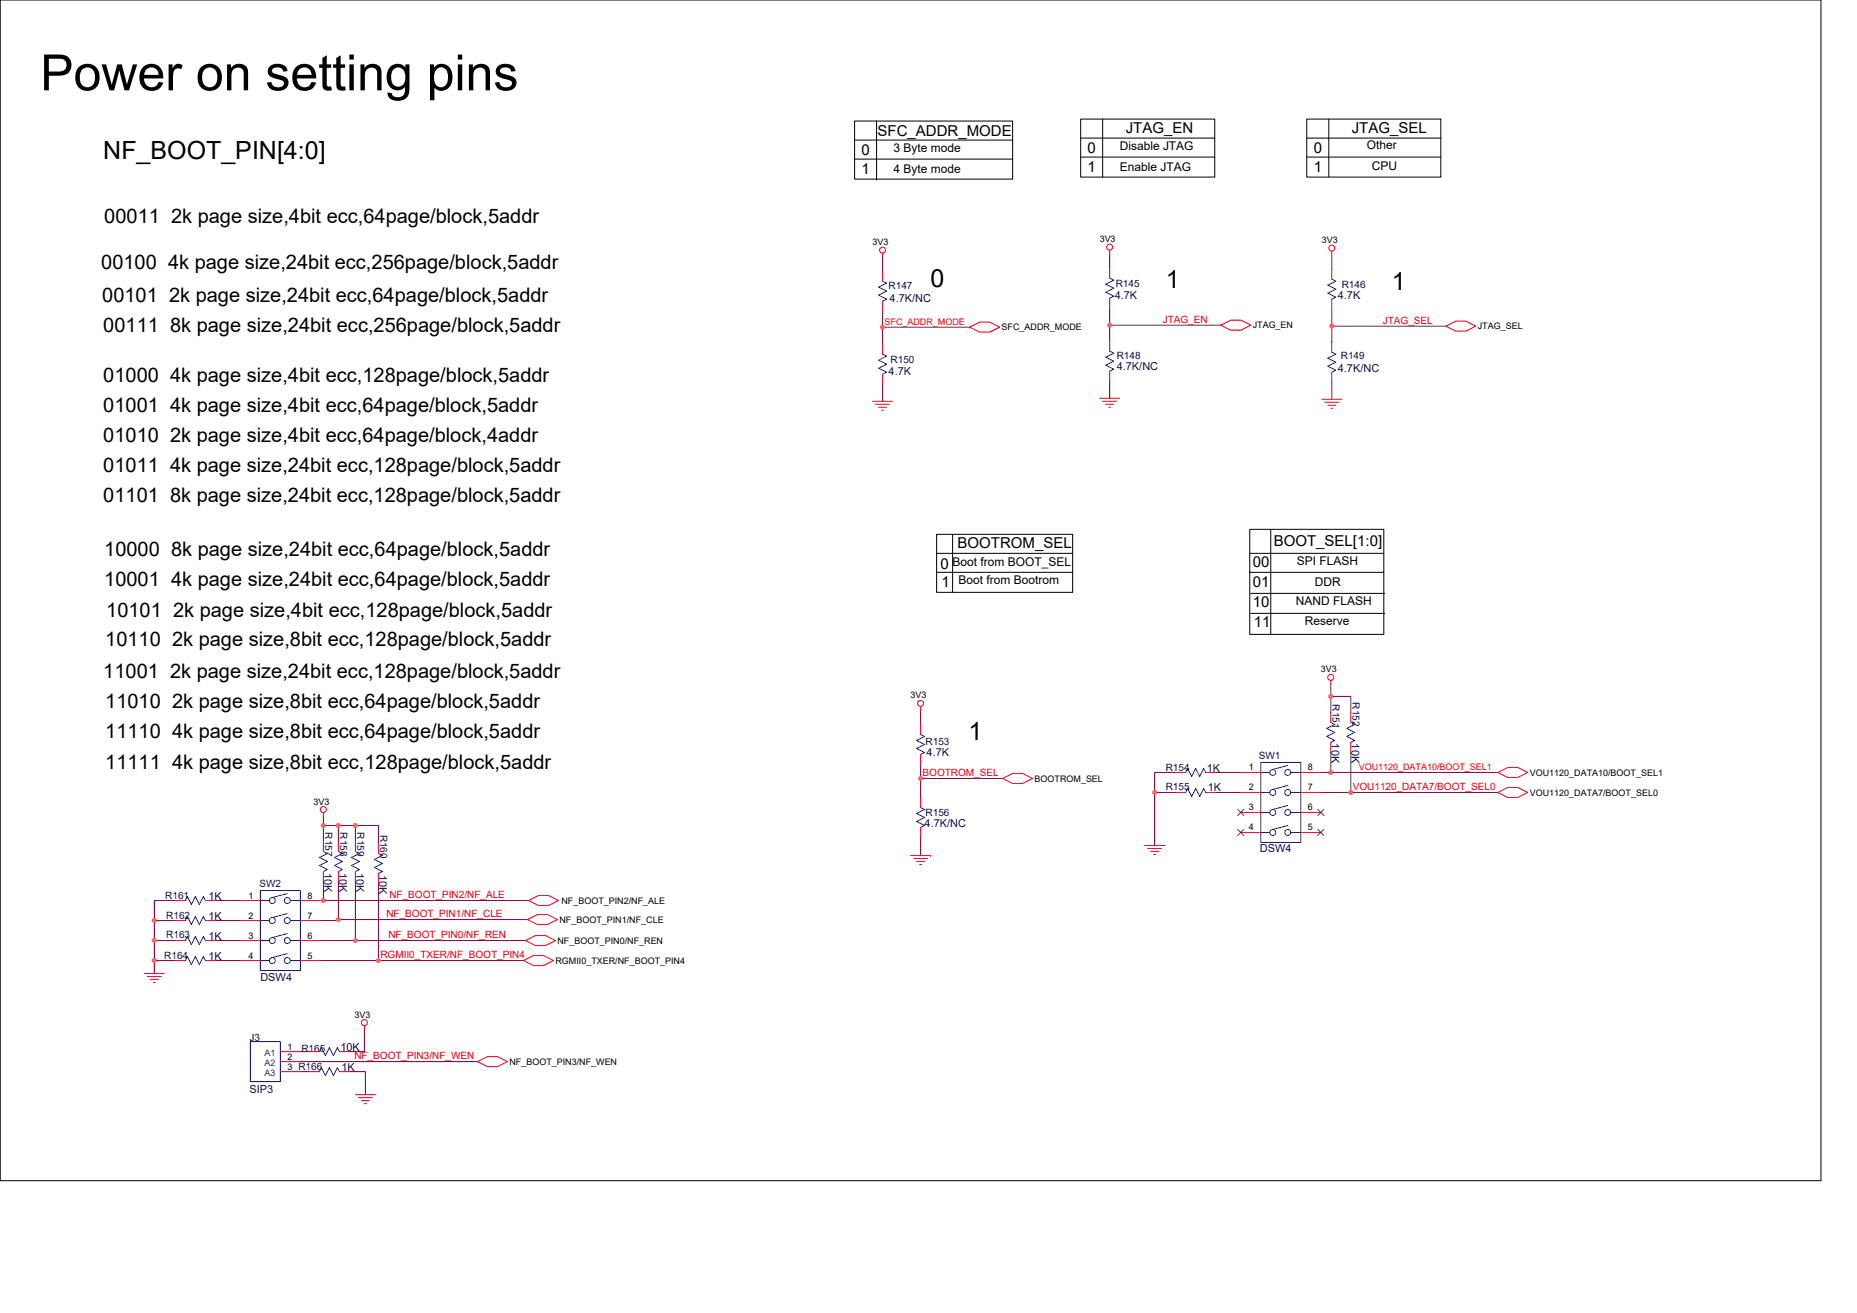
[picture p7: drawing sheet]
<svg xmlns="http://www.w3.org/2000/svg" width="297mm" height="210mm" viewBox="0 0 297 210" stroke-linecap="round" stroke-linejoin="round" font-family="sans-serif">
<g fill="none" stroke="#000" stroke-width=".16">
<path d="M0 0h291.3v188.8h-291.3zM136.7 19.4h25.3v9.2h-25.3zM140.2 19.4v9.2M172.9 19h21.4v9.3h-21.4zM176.4 19v9.3M209 19h21.5v9.3h-21.5zM212.5 19v9.3M136.7 22.4h25.3M136.7 25.4h25.3M140.2 28.6h.1M162 22.4h.1M162 25.4h.1"/>
<path d="M172.9 25.1h21.4M172.9 22.1h21.4M209 22.1h21.5M209 25.1h21.5M149.8 85.5h21.8v9.2h-21.8zM149.8 91.5h21.8M149.8 88.5h21.8M152.4 85.5v9.2M199.9 84.7h21.4v16.8h-21.4zM199.9 91.5h21.4M199.9 88.5h21.4M200.1 94.9h21.4"/>
<path d="M200.1 98.1h21.4M203.3 84.8v16.7"/>
</g>
<g fill="none" stroke="#800040" stroke-width=".16">
<path d="M141.2 41.1v2.3M141.2 52.3v2.7M141.2 52.3h13.9M141.2 49.8v2.5M155.1 52.3h.1M177.5 40.6v2.3M177.5 49.3v2.7h17.8M177.5 52v2.6M213 40.8v2.2M213 49.4v2.8M231.3 52.2h-18.3v2.5M141.2 61.4v2.8"/>
<path d="M177.5 61v2.7M213 61.1v2.7M147.3 113.6v2.3M212.9 109.5v1.9M212.9 111.4v2.5M212.9 111.4h3.2v2.5M51.7 130.6v4M51.7 132h2.4M54.1 132v2.6M54.1 132h6.4v2.9M56.8 132v2.6M147.3 124.5h13.1"/>
<path d="M147.3 133.9v2.9M147.3 122.3v5.2M147.3 124.5h.1M184.7 126.7v8.5M188.1 123.5h-3.4v3.2h3.4M194.5 126.7h4M194.5 123.5h4M211.3 123.5h1.6M212.9 120.3v3.2h26.7M216.1 126.7h23.5M216.1 120.3v6.4h-4.8M24.7 147.2v3.2"/>
<path d="M24.7 153.6v2.1M24.7 147.2h3.3M28 150.4h-3.3v3.2h3.3M28 144h-3.3v3.2M34.4 144h4M34.4 147.2h4M34.4 153.6h4M34.4 150.4h4M51.7 141v3h-.5M51.7 144h32.8M54.1 147.1v.1h-2.9M54.1 141v6.1"/>
<path d="M54.1 147.1h30.3M56.8 141v9.4h-5.6M56.8 150.4h27.2M60.5 153.6h23.2M60.5 141.3v12.3h-9.3M48 168.2h1.5M48 171.4h1.5M48 169.8h28.4M55.9 171.4h2.5v3.7M58.3 164.7v3.5h-2.4"/>
</g>
<g fill="#f0f" stroke="#f0f" stroke-width=".16">
<circle cx="212.9" cy="111.4" r=".32"/>
<circle cx="56.8" cy="132" r=".31"/>
<circle cx="54.1" cy="132" r=".32"/>
<circle cx="51.7" cy="132" r=".32"/>
<circle cx="184.7" cy="126.7" r=".32"/>
<circle cx="24.7" cy="153.6" r=".32"/>
<circle cx="24.7" cy="150.4" r=".32"/>
<circle cx="24.7" cy="147.2" r=".32"/>
<circle cx="177.5" cy="52" r=".32"/>
<circle cx="141.2" cy="52.3" r=".32"/>
<circle cx="51.7" cy="144" r=".32"/>
<circle cx="54.1" cy="147.1" r=".32"/>
<circle cx="56.8" cy="150.4" r=".31"/>
<circle cx="216.1" cy="126.7" r=".32"/>
<circle cx="212.9" cy="123.5" r=".32"/>
<circle cx="60.5" cy="153.6" r=".32"/>
<circle cx="147.3" cy="124.5" r=".32"/>
<circle cx="213" cy="52.2" r=".32"/>
</g>
<g fill="none" stroke="#f00" stroke-width=".16">
<path d="M141.2 40.5v.6M141.2 43.4v1.6M141.2 48.2v1.6M141.2 55v1.6M141.2 59.8v1.6M155.1 52.3l1.6-.8h1.6l1.6 .8-1.6 .8h-1.6zM177.5 40v.6M177.5 42.9v1.6M177.5 47.7v1.6M177.5 54.6v1.6M177.5 59.4v1.6M195.3 52l1.6-.8h1.6l1.6 .8-1.6 .8h-1.6z"/>
<path d="M213 40.2v.6M213 43v1.6M213 47.8v1.6M213 54.7v1.6M213 59.5v1.6M231.3 52.2l1.6-.8h1.6l1.6 .8-1.6 .8h-1.6zM139.6 64.2h3.2M140.1 64.6h2.2M140.5 65.1h1.3M141 65.6h.3M175.9 63.7h3.2M176.4 64.2h2.2"/>
<path d="M176.9 64.6h1.2M177.3 65.1h.4M211.4 63.8h3.2M211.9 64.3h2.2M212.4 64.8h1.3M212.9 65.3h.3M147.3 113v.6M147.3 115.9v1.6M212.9 108.8v.7M212.9 113.9v1.6M212.9 118.7v1.6M216.1 113.9v1.6"/>
<path d="M216.1 118.7v1.6M51.7 129.9v.7M51.7 134.6v1.6M51.7 139.4v1.6M54.1 134.6v1.6M54.1 139.4v1.6M56.8 134.6v1.6M56.8 139.4v1.6M60.5 134.9v1.6M60.5 139.7v1.6M145.7 136.8h3.2M146.1 137.3h2.3"/>
<path d="M146.6 137.8h1.3M147.1 138.3h.3M147.3 127.5v1.6M147.3 132.3v1.6M147.3 120.7v1.6M148.9 136.8h.1M160.4 124.5l1.6-.8h1.6l1.6 .8-1.6 .8h-1.6zM183.1 135.2h3.2M183.6 135.7h2.2M184.1 136.2h1.2M184.5 136.7h.4M188.1 123.5h1.6"/>
<path d="M188.1 126.7h1.6M192.9 123.5h1.6M192.9 126.7h1.6M198.5 123.5h3.2M198.5 126.7h3.2M198.5 129.9h3.2M198.5 133.1h3.2M208.1 133.1h3.2M208.1 129.9h3.2M208.1 126.7h3.2M208.1 123.5h3.2M239.6 123.5l1.6-.8h1.6l1.6 .8-1.6 .8h-1.6z"/>
<path d="M239.6 126.7l1.6-.8h1.6l1.6 .8-1.6 .8h-1.6zM23.1 155.7h3.2M23.6 156.2h2.2M24 156.7h1.3M24.5 157.1h.3M28 150.4h1.6M28 147.2h1.6M28 144h1.6M28 153.6h1.6M32.8 150.4h1.6M32.8 147.2h1.6M32.8 144h1.6"/>
<path d="M32.8 153.6h1.6M38.4 144h3.2M38.4 147.2h3.2M38.4 150.4h3.2M38.4 153.6h3.2M48 153.6h3.2M48 150.4h3.2M48 147.2h3.2M48 144h3.2M83.7 153.6l1.6-.8h1.6l1.6 .8-1.6 .8h-1.6zM84 150.4l1.6-.8h1.7l1.6 .8-1.6 .8h-1.7zM84.4 147.1l1.6-.8h1.6l1.6 .8-1.6 .8h-1.6z"/>
<path d="M84.5 144l1.6-.8h1.6l1.6 .8-1.6 .8h-1.6zM44.8 168.2h3.2M44.8 169.8h3.2M44.8 171.4h3.2M49.5 168.2h1.6M49.5 171.4h1.6M54.3 168.2h1.6M54.3 171.4h1.6M56.8 175.1h3.2M57.3 175.5h2.3M57.8 176h1.3M58.3 176.5h.3"/>
<path d="M58.3 164v.7M76.4 169.8l1.6-.8h1.6l1.6 .8-1.6 .8h-1.6z"/>
<circle cx="177.5" cy="39.5" r=".48"/>
<circle cx="213" cy="39.7" r=".48"/>
<circle cx="141.2" cy="40" r=".48"/>
<circle cx="147.3" cy="112.5" r=".48"/>
<circle cx="212.9" cy="108.3" r=".48"/>
<circle cx="51.7" cy="129.5" r=".48"/>
<circle cx="58.3" cy="163.5" r=".48"/>
</g>
<g fill="none" stroke="#00f" stroke-width=".16">
<path d="M141.2 48.2h.1M141.2 45h.1M141.2 45l.6 .3-1.3 .6 1.3 .7-1.3 .6 1.3 .6-.6 .4M141.2 59.8h.1M141.2 56.6h.1M141.2 56.6l.6 .4-1.3 .6 1.3 .6-1.3 .7 1.3 .6-.6 .3M177.5 47.7h.1M177.5 44.5h.1M177.5 44.5l.6 .3-1.2 .6 1.2 .7-1.2 .6 1.2 .7-.6 .3M177.5 59.4h.1M177.5 56.2h.1M177.5 56.2l.6 .3-1.2 .6 1.2 .7-1.2 .6 1.2 .6-.6 .4"/>
<path d="M213 47.8h.1M213 44.6h.1M213 44.6l.7 .4-1.3 .6 1.3 .6-1.3 .7 1.3 .6-.7 .3M213 59.5h.1M213 56.3h.1M213 56.3l.7 .3-1.3 .7 1.3 .6-1.3 .7 1.3 .6-.7 .3M147.3 117.5h.1M147.3 117.5l.6 .3-1.3 .6 1.3 .7-1.3 .6 1.3 .6-.6 .4M212.9 118.7h.1M212.9 115.5h.1M212.9 115.5l.6 .4-1.3 .6 1.3 .6-1.3 .7 1.3 .6-.6 .3M216.1 118.7h.1"/>
<path d="M216.1 115.5h.1M216.1 115.5l.6 .4-1.3 .6 1.3 .6-1.3 .7 1.3 .6-.6 .3M51.7 139.4h.1M51.7 136.2h.1M51.7 136.2l.7 .3-1.3 .6 1.3 .7-1.3 .6 1.3 .7-.7 .3M54.1 139.4h.1M54.1 136.2h.1M54.1 136.2l.7 .3-1.3 .6 1.3 .7-1.3 .6 1.3 .7-.7 .3M56.8 139.4h.1M56.8 136.2h.1M56.8 136.2l.7 .3-1.3 .6 1.3 .7-1.3 .6 1.3 .7-.7 .3M60.5 139.7h.1"/>
<path d="M60.5 136.5h.1M60.5 136.5l.7 .3-1.3 .7 1.3 .6-1.3 .6 1.3 .7-.7 .3M147.3 132.3h.1M147.3 129.1h.1M147.3 129.1l.6 .4-1.3 .6 1.3 .6-1.3 .7 1.3 .6-.6 .3M147.3 120.7h.1M189.7 123.5h.1M189.7 126.7h.1M192.9 123.5l-.4-.6-.6 1.3-.6-1.3-.7 1.3-.6-1.3-.3 .6M192.9 126.7l-.4-.6-.6 1.3-.6-1.3-.7 1.3-.6-1.3-.3 .6M192.9 123.5h.1M192.9 126.7h.1"/>
<path d="M201.7 133.1h1.4M201.7 129.9h1.4M201.7 126.7h1.4M201.7 123.5h1.4M201.7 121.9h6.4v12.8h-6.4zM206 122.4l-2.4 .7M206 125.6l-2.4 .7M206 128.8l-2.4 .7M206 132l-2.4 .7M206.5 123.5h1.6M206.5 126.7h1.6M206.5 129.9h1.6"/>
<path d="M206.5 133.1h1.6M207.6 126.4h.1M29.6 150.4h.1M29.6 147.2h.1M29.6 144h.1M29.6 153.6h.1M32.8 150.4h.1M32.8 147.2h.1M32.8 144h.1M32.8 153.6h.1M32.8 150.4l-.3-.6-.6 1.3-.7-1.3-.6 1.3-.6-1.3-.4 .6M32.8 147.2l-.3-.6-.6 1.3-.7-1.3-.6 1.3-.6-1.3-.4 .6"/>
<path d="M32.8 144l-.3-.6-.6 1.3-.7-1.3-.6 1.3-.6-1.3-.4 .6M32.8 153.6l-.3-.6-.6 1.3-.7-1.3-.6 1.3-.6-1.3-.4 .6M41.6 142.4h6.4v12.8h-6.4zM41.6 153.6h1.5M41.6 150.4h1.5M41.6 147.2h1.5M41.6 144h1.5M46 142.9l-2.4 .6M46 146.1l-2.4 .6M46 149.3l-2.4 .6M46 152.5l-2.4 .6M46.4 144h1.6"/>
<path d="M46.4 147.2h1.6M46.4 150.4h1.6M46.4 153.6h1.6M47.6 146.9h.1M40 166.6h4.8v6.4h-4.8zM44 168.2h.1M44.8 171.4h.1M44.8 169.8h.1M44.8 168.2h.1M51.1 168.2h.1M51.1 171.4h.1M54.3 168.2l-.3-.7-.7 1.3-.6-1.3-.7 1.3-.6-1.3-.3 .7"/>
<path d="M54.3 171.4l-.3-.7-.7 1.3-.6-1.3-.7 1.3-.6-1.3-.3 .7M54.3 168.2h.1M54.3 171.4h.1"/>
<circle cx="203.6" cy="129.9" r=".48"/>
<circle cx="203.6" cy="123.5" r=".48"/>
<circle cx="203.6" cy="126.7" r=".48"/>
<circle cx="203.6" cy="133.1" r=".48"/>
<circle cx="206" cy="126.7" r=".48"/>
<circle cx="206" cy="123.5" r=".48"/>
<circle cx="206" cy="129.9" r=".48"/>
<circle cx="206" cy="133.1" r=".48"/>
<circle cx="43.6" cy="144" r=".48"/>
<circle cx="43.6" cy="147.2" r=".48"/>
<circle cx="43.6" cy="150.4" r=".48"/>
<circle cx="43.6" cy="153.6" r=".48"/>
<circle cx="46" cy="144" r=".48"/>
<circle cx="46" cy="147.2" r=".48"/>
<circle cx="46" cy="150.4" r=".48"/>
<circle cx="46" cy="153.6" r=".48"/>
</g>
<path d="M198 129.5l1 .9M198 132.7l1 .9M198.9 129.5l-.9 .9M198.9 132.7l-.9 .9M210.8 132.7l1 .9M210.8 129.5l1 .9M211.7 132.7l-.9 .9M211.7 129.5l-.9 .9" fill="none" stroke="#804000" stroke-width=".16"/>
<text font-size="8" x="6.4" y="14.4">Power on setting pins</text>
<g font-size="4">
<text x="16.5" y="25.4">NF_BOOT_PIN[4:0]</text>
<text x="148.9" y="45.9">0</text>
<text x="186.5" y="46">1</text>
<text x="222.6" y="46.3">1</text>
<text x="154.9" y="118.4">1</text>
</g>
<g font-size="3.2">
<text x="16.7" y="35.7">00011 2k page size,4bit ecc,64page/block,5addr</text>
<text x="16.2" y="43.1">00100 4k page size,24bit ecc,256page/block,5addr</text>
<text x="16.4" y="48.3">00101 2k page size,24bit ecc,64page/block,5addr</text>
<text x="16.5" y="53.1">00111 8k page size,24bit ecc,256page/block,5addr</text>
<text x="16.5" y="61.1">01000 4k page size,4bit ecc,128page/block,5addr</text>
<text x="16.5" y="65.9">01001 4k page size,4bit ecc,64page/block,5addr</text>
<text x="16.5" y="70.7">01010 2k page size,4bit ecc,64page/block,4addr</text>
<text x="16.5" y="75.5">01011 4k page size,24bit ecc,128page/block,5addr</text>
<text x="16.5" y="80.3">01101 8k page size,24bit ecc,128page/block,5addr</text>
<text x="16.7" y="89">10000 8k page size,24bit ecc,64page/block,5addr</text>
<text x="16.7" y="93.8">10001 4k page size,24bit ecc,64page/block,5addr</text>
<text x="17" y="98.7">10101 2k page size,4bit ecc,128page/block,5addr</text>
<text x="16.8" y="103.4">10110 2k page size,8bit ecc,128page/block,5addr</text>
<text x="16.5" y="108.4">11001 2k page size,24bit ecc,128page/block,5addr</text>
<text x="16.8" y="113.2">11010 2k page size,8bit ecc,64page/block,5addr</text>
<text x="16.8" y="118">11110 4k page size,8bit ecc,64page/block,5addr</text>
<text x="16.8" y="122.9">11111 4k page size,8bit ecc,128page/block,5addr</text>
</g>
<g font-size="2.4">
<text x="140.4" y="21.7">SFC_ADDR_MODE</text>
<text x="180.1" y="21.2">JTAG_EN</text>
<text x="216.2" y="21.2">JTAG_SEL</text>
<text x="137.8" y="24.7">0</text>
<text x="137.8" y="27.8">1</text>
<text x="174" y="27.5">1</text>
<text x="174" y="24.4">0</text>
<text x="210.1" y="27.5">1</text>
<text x="210.1" y="24.4">0</text>
<text x="153.2" y="87.6">BOOTROM_SEL</text>
<text x="203.7" y="87.3">BOOT_SEL[1:0]</text>
<text x="150.5" y="91">0</text>
<text x="150.6" y="93.9">1</text>
<text x="200.4" y="90.7">00</text>
<text x="200.4" y="93.9">01</text>
<text x="200.4" y="97.1">10</text>
<text x="200.5" y="100.3">11</text>
</g>
<g font-size="1.9">
<text x="179.1" y="24">Disable JTAG</text>
<text x="218.6" y="23.8">Other</text>
<text x="142.9" y="24.3">3 Byte mode</text>
<text x="142.9" y="27.7">4 Byte mode</text>
<text x="179.1" y="27.3">Enable JTAG</text>
<text x="219.4" y="27.2">CPU</text>
<text x="152.4" y="90.5">Boot from BOOT_SEL</text>
<text x="153.3" y="93.4">Boot from Bootrom</text>
<text x="207.4" y="90.4">SPI FLASH</text>
<text x="210.3" y="93.7">DDR</text>
<text x="207.3" y="96.8">NAND FLASH</text>
<text x="208.7" y="100">Reserve</text>
</g>
<g font-size="1.8" fill="#000080">
<text x="178.3" y="47.8">4.7K</text>
<text x="214" y="47.8">4.7K</text>
<text x="142.3" y="48.3">4.7K/NC</text>
<text x="178.6" y="59.2">4.7K/NC</text>
<text x="214" y="59.5">4.7K/NC</text>
<text x="142.1" y="60">4.7K</text>
<text x="213" y="118.9" transform="rotate(90 213 118.9)">10K</text>
<text x="216.2" y="118.9" transform="rotate(90 216.2 118.9)">10K</text>
<text x="148.2" y="121">4.7K</text>
<text x="193" y="123.5">1K</text>
<text x="193.2" y="126.6">1K</text>
<text x="147.9" y="132.3">4.7K/NC</text>
<text x="201.5" y="136.3">DSW4</text>
<text x="33.3" y="143.9">1K</text>
<text x="51.9" y="139.5" transform="rotate(90 51.9 139.5)">10K</text>
<text x="54.3" y="139.5" transform="rotate(90 54.3 139.5)">10K</text>
<text x="57" y="139.5" transform="rotate(90 57 139.5)">10K</text>
<text x="60.7" y="139.9" transform="rotate(90 60.7 139.9)">10K</text>
<text x="33.3" y="147.1">1K</text>
<text x="33.3" y="150.3">1K</text>
<text x="33.3" y="153.5">1K</text>
<text x="41.6" y="156.8">DSW4</text>
<text x="54.4" y="168">10K</text>
<text x="54.6" y="171.2">1K</text>
<text x="39.9" y="174.7">SIP3</text>
</g>
<g font-size="1.6" fill="#000080">
<text x="142.1" y="46.2">R147</text>
<text x="178.5" y="45.9">R145</text>
<text x="214.6" y="46.1">R146</text>
<text x="142.5" y="58.1">R150</text>
<text x="178.6" y="57.4">R148</text>
<text x="214.5" y="57.4">R149</text>
<text x="213.1" y="112.7" transform="rotate(90 213.1 112.7)">R151</text>
<text x="216.3" y="112.3" transform="rotate(90 216.3 112.3)">R152</text>
<text x="148.1" y="119.2">R153</text>
<text x="186.5" y="123.4">R154</text>
<text x="201.3" y="121.4">SW1</text>
<text x="148.1" y="130.6">R156</text>
<text x="186.5" y="126.4">R155</text>
<text x="52" y="133.1" transform="rotate(90 52 133.1)">R157</text>
<text x="54.4" y="133.1" transform="rotate(90 54.4 133.1)">R158</text>
<text x="57.1" y="133.1" transform="rotate(90 57.1 133.1)">R159</text>
<text x="60.8" y="133.5" transform="rotate(90 60.8 133.5)">R160</text>
<text x="26.4" y="143.8">R161</text>
<text x="41.5" y="141.9">SW2</text>
<text x="26.6" y="147">R162</text>
<text x="26.3" y="153.3">R164</text>
<text x="26.6" y="150.1">R163</text>
<text x="39.9" y="166.4">J3</text>
<text x="48.2" y="168.2">R165</text>
</g>
<g font-size="1.6" fill="#f00">
<text x="186" y="51.7">JTAG_EN</text>
<text x="221.2" y="51.8">JTAG_SEL</text>
<text x="147.6" y="124.1">BOOTROM_SEL</text>
<text x="216.4" y="126.4">VOU1120_DATA7/BOOT_SEL0</text>
<text x="62.3" y="143.7">NF_BOOT_PIN2/NF_ALE</text>
<text x="61.8" y="146.7">NF_BOOT_PIN1/NF_CLE</text>
<text x="60.8" y="153.3">RGMII0_TXER/NF_BOOT_PIN4</text>
<text x="62.1" y="150.1">NF_BOOT_PIN0/NF_REN</text>
<text x="56.7" y="169.4">NF_BOOT_PIN3/NF_WEN</text>
</g>
<g font-size="1.4">
<text x="139.6" y="39.2">3V3</text>
<text x="175.9" y="38.7">3V3</text>
<text x="211.4" y="38.9">3V3</text>
<text x="160.2" y="52.8">SFC_ADDR_MODE</text>
<text x="200.4" y="52.5">JTAG_EN</text>
<text x="236.4" y="52.7">JTAG_SEL</text>
<text x="211.3" y="107.5">3V3</text>
<text x="145.7" y="111.7">3V3</text>
<text x="165.5" y="125">BOOTROM_SEL</text>
<text x="199.7" y="123.2">1</text>
<text x="209.2" y="123.2">8</text>
<text x="244.7" y="124">VOU1120_DATA10/BOOT_SEL1</text>
<text x="50.1" y="128.7">3V3</text>
<text x="199.7" y="126.4">2</text>
<text x="199.7" y="129.6">3</text>
<text x="209.2" y="129.6">6</text>
<text x="209.2" y="126.4">7</text>
<text x="244.7" y="127.2">VOU1120_DATA7/BOOT_SEL0</text>
<text x="199.7" y="132.8">4</text>
<text x="209.2" y="132.8">5</text>
<text x="39.7" y="143.7">1</text>
<text x="49.2" y="143.7">8</text>
<text x="39.7" y="146.9">2</text>
<text x="49.2" y="146.9">7</text>
<text x="89.5" y="147.5">NF_BOOT_PIN1/NF_CLE</text>
<text x="89.8" y="144.5">NF_BOOT_PIN2/NF_ALE</text>
<text x="39.7" y="150.1">3</text>
<text x="39.7" y="153.3">4</text>
<text x="49.2" y="153.3">5</text>
<text x="49.2" y="150.1">6</text>
<text x="88.9" y="154.1">RGMII0_TXER/NF_BOOT_PIN4</text>
<text x="89.2" y="150.9">NF_BOOT_PIN0/NF_REN</text>
<text x="46" y="167.9">1</text>
<text x="56.7" y="162.8">3V3</text>
<text x="46" y="169.5">2</text>
<text x="46" y="171.1">3 R166</text>
<text x="81.5" y="170.3">NF_BOOT_PIN3/NF_WEN</text>
</g>
<g font-size="1.4" fill="#f00">
<text x="141.5" y="52">SFC_ADDR_MODE</text>
<text x="217.3" y="123.2">VOU1120_DATA10/BOOT_SEL1</text>
</g>
<g font-size="1.4" fill="#004080">
<text x="42.3" y="168.8">A1</text>
<text x="42.3" y="170.4">A2</text>
<text x="42.3" y="172">A3</text>
</g>
</svg>
